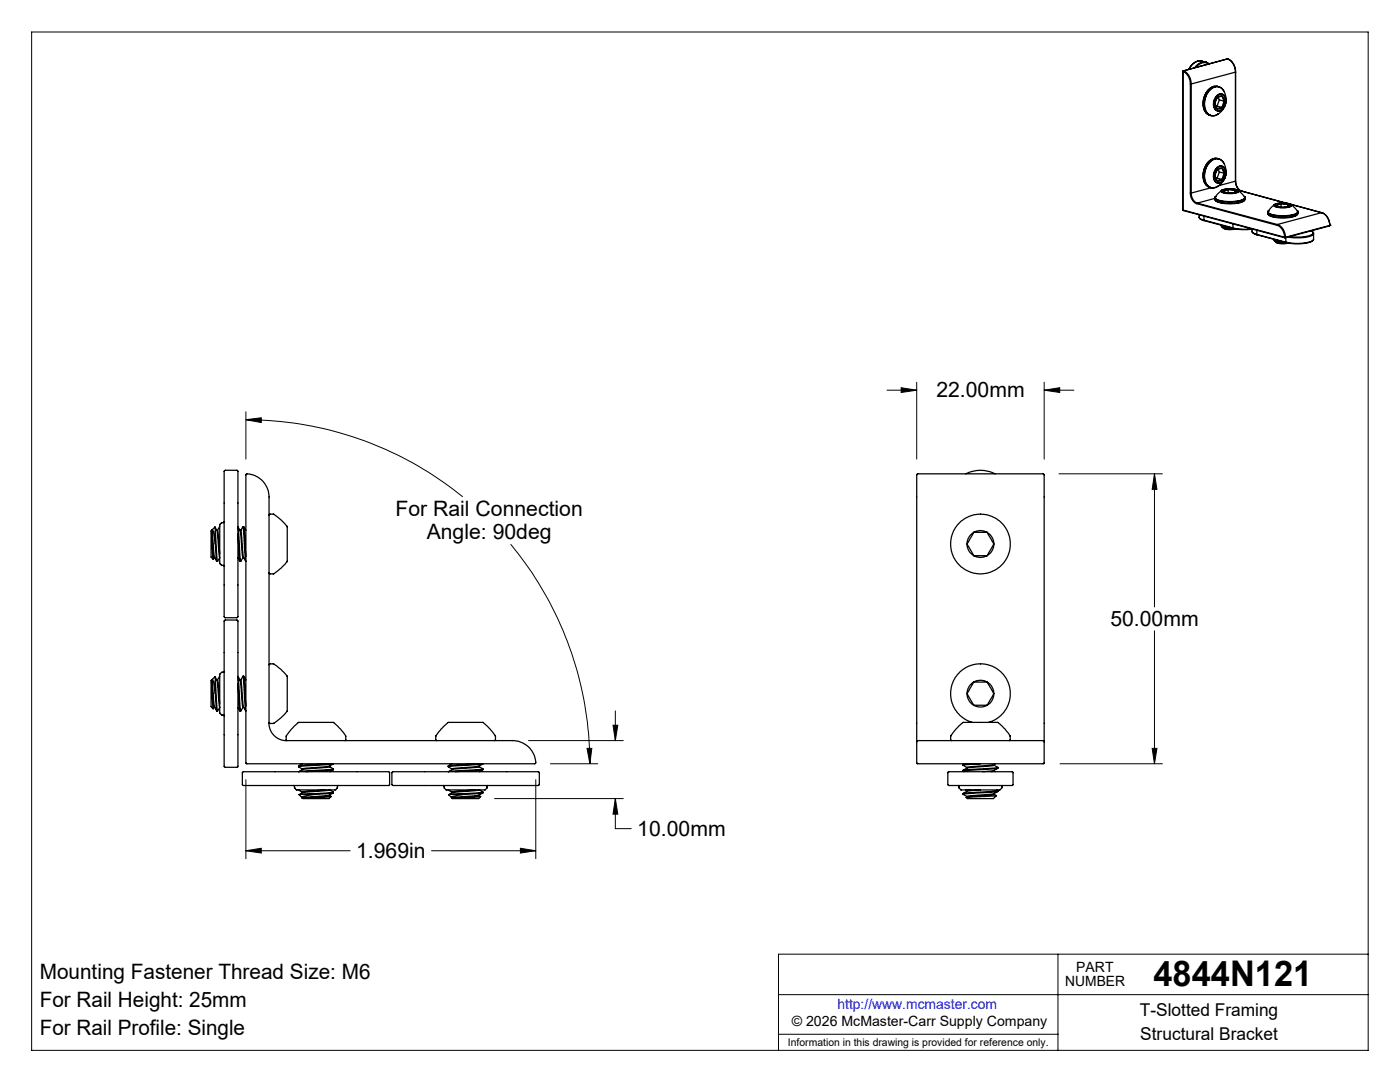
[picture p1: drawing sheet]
<svg xmlns="http://www.w3.org/2000/svg" width="279mm" height="216mm" viewBox="0 0 279 216" stroke-linecap="round" stroke-linejoin="round" font-family="sans-serif">
<g fill="none" stroke="#000" stroke-width=".2">
<path d="M6.3 6.4h266.7v203.2h-266.7zM177 77.9h6M179.8 77.4l3.2 .5-3.2 .4zM183 76.3v15.3M208.4 77.9l3.1-.5v.9zM208.4 76.3v15.3M208.4 77.9h5.9M49.1 83.7l3-.3v.9zM49.1 83.7a68.8 68.8 0 0 1 43.3 15.4M49.1 82.2v9.4M211.3 94.5h20.7M230.4 94.5l.5 3.1h-1z"/>
<path d="M230.4 94.5v26.6M101.9 108.6a69 69 0 0 1 15.8 43.8M230.4 125.9v26.5M49.1 155.6v15.7M98.7 159.3h25.7M105.5 147.8h18.9M106.9 155.6v15.7M109.9 152.4h9.4M117.2 149.3h.9l-.4 3.1zM122.3 144.7h1l-.5 3.1zM122.8 159.3l.5 3.2h-1zM122.8 159.3v6h3.2"/>
<path d="M122.8 141.9v5.9M211.6 152.4h20.4M229.9 149.3h1l-.5 3.1zM49.1 169.8l3-.5v.9zM49.1 169.8h20.8M86.1 169.8h20.8M103.9 169.3l3 .5-3 .4zM155.4 198.5h117.6M211.1 190.4v19.2M273 190.4h-117.6v19.2M155.4 206.4h55.7"/>
</g>
<g fill="none" stroke="#000" stroke-width=".25">
<path d="M236 14.3h.1M236 14.3v27.6M236.1 14.3l.5 .3 .6 .7 .4 1.5M236.1 14.3v27.6M236.1 14.1l-.1 .2M236.1 14.1h.1M236.2 14.1l-.1 .2M236.2 14.1l.4 .3 .7 .8 .3 .5 .1 1.1M237.6 16.8h.1M237.6 16.8v21.7M237.7 16.8v21.7M239.9 12.2h-.8l-.7 .3-.7 .6-.5 .7"/>
<path d="M239.9 12.2l.8 .2M239.9 12.2l-.6-.1-.8 .3-.7 .7-.5 .7M241.2 12.8l-.6-.3-.7 .1-.6 .2-.6 .6M241.3 12.7l-.6-.3h-.9l-.7 .4-.7 .7M242.6 19.3l.5-.5 .5-.1 .5 .1 .4 .5 .2 .5-.2 1.2-.4 .7-.5 .4-.5 .1-.5-.2-.3-.6-.1-1zM242.7 19.3l.5-.4 .7-.1 .5 .4 .2 .4-.1 1.4-.5 .8-.5 .3-.8-.1-.4-.8v-1.1zM243 17.3h-1l-.8 .5-.5 .7-.5 1.1-.1 .6 .1 1.5 .5 .8 .7 .5M243 19.5l-.4 .6-.1 .6M243 19.5l-.5 1.2M243 17.3h-.9l-.8 .5-.6 .7-.4 1-.2 .7 .2 1.6 .4 .8 .7 .4M243 17.3h.1M243 17.3h.2"/>
<path d="M243.1 19.4l.2 .5M243.2 17.3l.7 .4 .4 .5M243.2 17.3l-.9 .1-1 .7-.7 1.2-.3 1 .2 1.5 .6 1 .7 .3h.7l.5-.3M243.3 19.9l-.4 1.3M243.3 19.9l1.1 .3M243.9 19.2l.4 .5 .1 .5M243.9 19.2h-.5l-.4 .3M243.9 19.2l-.9 .3M243.9 19.2l.5 1M244.3 18.2v.1M244.3 18.2l-.3-.4-.5-.4-.4-.1-.8 .1-.5 .3-.6 .5-.7 1.5-.1 1.6 .2 .7 .4 .6 .9 .5h.6l.5-.3M244.3 18.3l.4 1v1.3l-.5 1.1-1.2 1.1"/>
<path d="M245 11.7h.1M245 11.7l.5 .3 .6 .7 .3 .7 .2 1M245 11.7l-8.9 2.4M245 11.7l.7 .5 .6 .7 .3 1.5M246.6 14.4h.1M246.6 14.4l-8.9 2.4M246.6 14.4v21.8M237.6 38.5l.2 1.2 .6 .8 .5 .1M237.6 38.5h.1M237.7 38.5l.1 .8 .3 .5 .8 .7M241.4 37.4h.3M241.4 23l.3 .1"/>
<path d="M241.7 37.5l-4 1M242.5 39.8l.1 .3 .5 .3 2 .3 2.4-.2 .8-.4 .1-.3M242.5 39.5l.5 .4 1.9 .4 2.5-.2 .8-.3 .2-.3M242.5 39.8l.5 .5 1.8 .3 2.6-.2 .7-.3 .3-.3M242.5 39.5v.3M242.5 39.6l-3.6 .9M242.5 35.1l.1 .5 .4 .5M242.5 35.1l.5 1M242.5 20.7l.1 .5 .4 .5M242.5 20.7l.5 1M242.5 39.3v.2M242.5 39.3h.1"/>
<path d="M242.5 39.3l.1 .3 .3 .2 2 .4 2.5-.2 .9-.3 .1-.4M242.7 33.7l.5-.4 .5-.1 .7 .3 .2 .5v.9l-.2 .7-.6 .7-.4 .2-.6-.1-.5-.6v-1.1zM242.9 35.6h-.2M242.9 35.6l1 .2M242.9 21.2h-.2M242.9 21.2l1 .2M242.9 33.4l.6-.3h.4l.5 .4 .3 .6v.8l-.3 .7-.7 .8-.5 .2-.6-.2-.2-.3-.3-.9 .3-1.1zM243 31.6h-.7l-1 .5-.6 .7-.5 1.2-.1 1.5 .2 .7 .4 .7 .7 .5M243 33.8l-.4 .7-.1 .6M243 33.8l-.5 1.3M243 31.6h-.8l-.8 .5-.7 .9-.4 .9-.2 .7 .2 1.6 .4 .7 .7 .5M243 31.6h.1"/>
<path d="M243 31.6l.2 .1M243.1 33.8l.2 .5M243.3 34.3l-.4 1.3M243.3 34.3l1.1 .3M243.8 38l-1.3 1.3M243.8 38l1.3-.3h1.4l.6 .3M243.8 38h.1M243.8 38l.7-.3h1.3l.9 .1 .4 .2 .1 .2-.8 .3-1.4 .1-.9-.2-.3-.2zM243.8 38a.35 .35 0 0 0 .1 .4 .35 .35 0 0 0 .3 .1l1.8 .1 1-.2a.2 .2 0 0 0 .2-.2 .2 .2 0 0 0-.1-.2M243.9 33.6l.3 .3 .2 .7M243.9 33.6l-.5-.1-.4 .3M243.9 35.8l-.6 .4-.3-.1"/>
<path d="M243.9 33.6l-.9 .2M243.9 35.8l-.9 .3M243.9 33.6l.5 1M243.9 21.4l-.5 .4-.4-.1M243.9 21.4l-.9 .3M244.2 38v.3l.8 .2h.9l.8-.3M244.2 38l.2 .3M244.3 32.6l.4 1.3-.1 1.3-.4 .9-1.2 1.1M244.3 32.6l-.8-.8-.5-.2-.7 .2-1.2 .9-.6 1.3-.2 1.6 .2 .6 .4 .8 .4 .3 .6 .2 1.1-.3M244.3 32.6l-.5-.6-.3-.2h-1.1l-1.1 .8-.8 1.5-.1 1.6 .2 .7 .3 .5 .5 .4 .6 .2 1-.3M244.4 34.6l-.2 .7-.3 .5M244.4 34.6l-.5 1.2"/>
<path d="M244.4 20.2l-.2 .8-.3 .4M244.4 20.2l-.5 1.2M245.1 37.8l1.3 .1M245.1 37.8l-.9 .2M245.1 37.8l-.5 .2h-.4M245.1 37.8l.7 .2 .6-.1M245.1 37.8v.7M246.4 37.9l.4 .2-.1 .1M246.4 37.9l.3 .3M246.4 37.9v.5M246.6 36.2l.3 1.2 .6 .6 .3 .1M246.6 36.2l.2 1.1 .5 .6 .5 .2"/>
<path d="M246.6 36.2l-3.4 .8M246.7 38.2l-.1 .1M247.1 38l1.3 1.3M247.1 38h.1M247.8 38.1l9 2.5M247.8 38.1l-.4 .1M248.4 39.3v.2M248.4 39.3h.1M248.4 39.5v.3M236 41.9l.1 .1M236 41.9h.1M236.1 41.9v.1"/>
<path d="M236.1 41.9l20.3 5.4M236.1 42l20.3 5.4M238.9 40.6l15.9 4.3M238.9 40.5v.1M238.9 40.5l16 4.3M239.3 43.3l.3 .4 .7 .3M239.3 43.3l.3 .4 .7 .2M239.3 42.9v.4M240.3 43.9v.1M240.3 43.9l5.8 1.6M240.3 43.1v.8M240.3 44l5.8 1.6"/>
<path d="M243.7 45l.6 .3 1.1 .1M243.7 45l.5 .4M243.8 44.9l-.1 .1M243.8 45.2l.4 .2M243.9 45.3l.7 .2h1.3M244.1 45.5l.4 .2 .7 .1 1.3-.1M244.2 45.4h1.4M246 45.5l-1.4 .1-.5-.2v.1l.6 .2 1.6-.1M246.1 45.5l1.9 .3 1.8-.2M246.1 45.5v.1M246.1 44.7v.8M246.1 45.6l1.6 .2 2.2-.1v.4"/>
<path d="M249.9 46.1l.1 .4 .9 .3M249.9 46.1l.1 .3 .8 .4M250.8 46.8h.1M250.8 46.8l5.8 1.5M250.8 45.9v.9M250.9 46.8l5.7 1.6M253 42.6l.2 .3 .4 .3 1.9 .3 2.5-.2 .7-.3 .3-.4M253 42.3l.5 .5 1.9 .3 2.4-.1 .8-.3 .4-.4M253 42.6l.2 .3 .4 .2 1.6 .3 2.7-.1 .9-.4 .2-.3M253 42.3v.3M253.1 42.1l-.1 .2M253.1 42.1h.1"/>
<path d="M253.1 42.1v.3l.5 .3 1.7 .3 2.5-.1 1-.4 .2-.2-.1-.2M254.3 47.9l.5 .3h1.1M254.3 47.9l.5 .3M254.4 40.8l-1.3 1.3M254.4 40.8l1.3-.3h1.1l.9 .3M254.4 40.8h.1M254.4 40.9l.5-.3 .9-.1 1.6 .2a.29 .29 0 0 1 .3 .4 .29 .29 0 0 1-.4 .2l-.8 .1h-1.3l-.7-.2-.2-.2zM254.4 48l.4 .2M254.4 47.8l-.1 .1M254.4 40.8a.33 .33 0 0 0 0 .4 .33 .33 0 0 0 .3 .1l1.9 .2 .9-.2a.26 .26 0 0 0 .3-.2 .26 .26 0 0 0-.1-.3M254.5 48.1l.2 .2M254.7 48.2h.1"/>
<path d="M254.7 48.2l.1 .2 .7 .1 1.3-.1M254.7 48.2l.7 .3 1.2-.1M254.7 48.3l1 .3 1.4-.1M254.7 40.9l.1 .2 .7 .2h1l.8-.2M254.7 48.3l.7 .1 1-.1M254.7 40.9l.2 .3M254.8 48.2l1.4 .1M254.8 44.9l.4 .2 .6 .5 .4 .8 .2 .9M254.9 44.8l.6 .3 .5 .5 .4 1 .1 .7M254.9 44.8l-.1 .1M255.7 40.6l1.3 .1M255.7 40.6l-1 .3"/>
<path d="M255.7 40.6l-.5 .3h-.5M255.7 40.6l.7 .2 .6-.1M255.7 40.6v.7M256.4 47.3h.1M256.4 47.3v.1M256.4 47.4h.1M256.5 47.3v.1M256.6 48.3v.1M256.6 47.4v.9M257 40.7l.3 .2v.2M257 40.7l.3 .4M257 40.7v.5"/>
<path d="M257.3 41.1l-.2 .1M257.6 40.7l6.2 1.7M257.6 40.8l6.1 1.6M257.7 40.8l1.2 1.3M257.7 40.8h.1M258.9 42.1l.1 .2M258.9 42.1h.1M259 42.3v.3M262.1 46.6v-.2l-.4-.3 .2 .1a.47 .47 0 0 1 0 .6 .47 .47 0 0 1-.5 .2l-1.6 .3-2.4-.1M262.1 47.7l-.2 .4-1.3 .4-2.4 .1-1.6-.2M262.1 46.6v.2l-.4 .3-1.2 .3h-2.4l-1.1-.1M262.1 47.7l-.4 .5-1.4 .3-1.9 .1-1.8-.3"/>
<path d="M262.1 46.6v1.1M263.7 42.4l.7 .4 .4 .4 .3 .7 .3 1.1M263.7 42.4h.1M263.7 42.4l-8.8 2.4M263.8 42.4l.6 .4 .5 .6 .4 .8 .1 .7M265.3 45.1l-8.8 2.3M265.4 45l-.1 .1M265.4 45l-8.9 2.3M265.4 44.9l-.1 .2M265.4 44.9h.1M265.4 44.9v.1M44.8 93.9l2.5-.1 .2 .2v29.1l-.2 .2h-2.4l-.2-.2z"/>
<path d="M49.1 94.6h.4a4.6 4.6 0 0 1 4.2 4.6v45.2a3.4 3.4 0 0 0 3.4 3.4h45.2a4.5 4.5 0 0 1 4.6 4.6h-57.7l-.1-.1zM192.7 94.5l.9-.3a6.5 6.5 0 0 1 5 .3M42.2 105.8l-.1 .1v5.3l.4 .3M42.2 105.8v.6M42.2 106.4l.3 5.2 .2-.3M42.2 106.4l.5 4.9M42.2 105.8h.1M42.3 105.8h.2l.2 .7 .3 2M42.3 105.8l.5 5.5M42.7 111.3h.1M42.8 111.3l.5 .7M42.9 105.2l.4 .6h.1"/>
<path d="M42.9 105.2l.1 .9M42.9 105.2l-.6 .6M43 106.1v2.4M43 106.1l.4 5.9M43 108.5l.2 3.2 .1 .3h.1M43.3 105.9l.6 5.4M43.4 105.8l.5 4.7M43.9 111.3l-.5 .7M43.9 105.1l-.5 .7M44.7 104.1l-.1 .2h-.4l-.3 .4v7.7l.3 .4h.4l.1 .2M47.5 111.3l.4 .7M47.5 106.5l.3 4.8 .1 .7h.1"/>
<path d="M47.9 105.9l.6 5.4M48 105.8h-.1l-.4-.7 .5 6.9M48 105.8l.6 5.5M48.5 105.1l-.5 .7M48.5 105.1h.1l.1 .3 .4 5.6M48.5 105.1l.6 6.9M48.5 111.3h.1M48.5 111.3l-.5 .7M48.6 111.3l.4 .7M48.6 105.1l.5 .7M53.7 102.8l.2-.2h.7a8.2 8.2 0 0 1 2.7 2.6v6.7a8.4 8.4 0 0 1-2.8 2.6h-.6l-.2-.2M193 108.5a2.58 2.58 0 0 0 1.3 2.4"/>
<path d="M193 108.5l1.3 2.4M194.3 106.2l-.1 .1a2.67 2.67 0 0 0-1.2 2.2M194.3 106.2l-1.3 2.3M194.3 106.2h2.7M194.3 106.2h.1a2.64 2.64 0 0 1 2.6 0M194.3 110.9h.1a2.64 2.64 0 0 0 2.6 0M194.3 110.9h2.7M197 106.2l1.3 2.3M197 106.2l.1 .1a2.67 2.67 0 0 1 1.2 2.2M198.3 108.5a2.58 2.58 0 0 1-1.3 2.4M198.3 108.5l-1.3 2.4M42.2 135.7l-.1 .1v5.2l.4 .4"/>
<path d="M42.2 135.7v.5M42.2 136.2l.3 5.2 .2-.3M42.2 136.2l.5 4.9M42.2 135.7h.1M42.3 135.7l.5 5.3 .5 .9M42.3 135.7l.1-.1 .2 .3 .4 2.5M42.9 135l.5 1.1 .5 5-.5 .8-.4-5.9M42.9 135l.1 1M42.9 135l-.6 .6M43 136v2.4M43 138.4l.2 3.1 .1 .4h.1M43.3 135.7h.1"/>
<path d="M43.4 135.7l.5 4.6M43.9 134.9l-.5 .8M44.7 133.9v.2l-.5 .1-.3 .3v7.8l.3 .4h.5v.2M44.8 123.8l2.5-.1 .2 .2v29.1l-.2 .1h-2.4l-.2-.2zM47.5 135l.5 .9 .5 5.2-.5 .8zM47.5 136.4l.3 4.8 .1 .7h.1M47.9 135.7h.1M48 135.7l.5 5 .5 1.2M48.5 135l-.5 .7M48.5 134.9h.1l.1 .4 .4 5.6M48.5 135l.6 6.9M48.6 134.9l.5 .8"/>
<path d="M53.7 132.7l.1-.2h.8a7.1 7.1 0 0 1 2.7 2.6v6.6a7.4 7.4 0 0 1-2.7 2.7h-.8l-.1-.3M193 138.4l1.3 2.3M193 138.4v.2a2.67 2.67 0 0 0 1.3 2.1M194.3 136.1a2.63 2.63 0 0 0-1.3 2.3M194.3 136.1l-1.3 2.3M194.3 136.1h2.7M194.3 136.1a2.65 2.65 0 0 1 2.7 0M197 136.1a2.63 2.63 0 0 1 1.3 2.3M197 136.1l1.3 2.3M198.3 138.4v.2a2.67 2.67 0 0 1-1.3 2.1M198.3 138.4l-1.3 2.3M42.7 141.1h.1"/>
<path d="M47.5 141.2l.4 .7M48.4 154h29.2l.2 .1v2.5l-.2 .1h-29.1l-.1-.1zM48.5 141.1h.1M57.3 147.8l-.2-.2v-.7l.8-1a4.7 4.7 0 0 1 1.9-1.8h6.6a7.4 7.4 0 0 1 2.6 2.7v.8l-.2 .2M58.6 156.7l.2 .1v.5l.4 .3h7.7l.4-.3v-.5l.2-.1M59.6 157.6l.7 .5M59.6 153l6.9-.6-.9 .5-5.2 .5zM59.7 158.6l.6 .6M60.3 152.4l-.7 .4M60.3 159.2h.6M60.3 153.4v.2M60.3 158v.2"/>
<path d="M60.3 159.2h.1M60.6 158.5l-.9 .1M60.6 158.5h2.5M63.1 158.5l-2.6 .4-.2 .2v.1M65 157.6l-4.7 .4M65.5 152.4l-5.6 .4h-.3v.2M65.8 153l-5.3 .5-.9 .5 6.9-.6M65.8 153l.7 .4M65.8 158.8l.3 .2-5.2 .2M65.8 158.8l-4.9 .4M65.8 152.9v.1M65.8 158.6v.2"/>
<path d="M66.1 159l-.4 .3h-5.2l-.2-.1M66.5 158l-.7-.4-5.2 .5-.9 .5M66.5 153.6l-.6 .4M66.5 158.2l-.9 .5-5.3 .5M66.5 158l-5.9 .5M66.5 153.4v.2l-.3 .1-5.2 .3M66.5 158.2l-3.4 .3M66.5 158v.2M78.3 154.1l29.2-.1 .1 .2v2.3l-.1 .2h-29.1l-.2-.2zM87.2 147.8l-.2-.2v-.7a8.2 8.2 0 0 1 2.6-2.8h6.6a8.4 8.4 0 0 1 2.7 2.8v.7l-.3 .2M88.5 156.7l.2 .2v.3l.3 .4h7.8l.4-.4v-.3l.2-.2M89.5 157.6l.7 .5"/>
<path d="M89.5 153l.7 .4M89.5 158.6l.6 .6M90.2 152.4l-.7 .4M90.2 158.2l-.7 .4M90.2 159.2h.5M90.2 153.4v.2M90.2 158v.2M90.2 159.2h.1M90.5 158.5l-1 .1M90.5 158.5h2.4M92.9 158.5l-2.1 .3a.59 .59 0 0 0-.7 .4h.1M94.9 157.6l-4.7 .4"/>
<path d="M95.4 152.4l-5.6 .4h-.3v.2M95.6 153l.8 .4M95.6 152.9l.8-.5-6.9 .6M95.6 158.8l.3 .2-5.2 .2M95.6 158.8l-4.9 .4M95.6 157.6l-5.4 .6M95.6 153l-5.4 .6M95.6 158.6l-5.4 .6M95.6 152.9l-5.4 .5M95.6 152.9v.1M95.6 158.6v.2M95.7 157.6l.7 .4"/>
<path d="M95.9 159l-.4 .3h-5.2l-.1-.1M96.4 153.4l-6.9 .6 .7-.4M96.4 153.6l-.7 .4M96.4 158.2l-.8 .4M96.4 158l-5.9 .5M96.4 153.4v.2l-.3 .1-5.2 .3M96.4 158.2l-3.5 .3M96.4 158v.2M183 148v-53.3l.1-.2h25.1l.2 .2v53.3M183 148v4.3l.1 .1h25.2l.1-.1v-4.3M183 148l.1-.2h25.1l.2 .2M189.2 154h12.8l.2 .1v2.5l-.2 .1h-12.7l-.1-.1z"/>
<path d="M189.9 147.8l-.2-.2v-.7l.8-1a4.7 4.7 0 0 1 1.9-1.8h6.6a7.4 7.4 0 0 1 2.6 2.7v.8l-.2 .2M191.2 156.7l.2 .1v.5l.4 .3h7.7l.4-.3 .1-.5 .1-.1M192.2 158.5l.7 .4M192.2 153.9l.2 .1M192.4 152.4l-.2 .1M192.7 157.6l.2 .2M192.9 153.1v.2M192.9 157.8v.1M192.9 158.9v.2M193.2 152.4l-.9 .1-.1 .2M193.7 157.6l-.8 .2M194.1 144.1h-.2a5.9 5.9 0 0 1-2.9-9.2 5.9 5.9 0 0 1 9.6 .2 5.9 5.9 0 0 1-3.3 9"/>
<path d="M194.3 140.7h2.7M194.3 140.7a2.65 2.65 0 0 0 2.7 0M195.7 157.6l-2.6 .2-.9 .5M195.7 152.4l-3.5 .3 .7 .4M198.4 152.6v.1l-.4 .1-4.7 .4-1.1 .5M198.4 152.7l.7 .4M198.4 158.5l.5 .3M198.4 158.4v.1l-.4 .1-4.4 .3-.8 .2M198.4 153.8l-.5 .2M198.4 153.8l.2 .2M198.4 153.7v.1M198.6 152.4l-.6 .3-5.1 .4"/>
<path d="M198.9 158.8l-6.1 .3M198.9 158.8l-.6 .5h-5.2l-.3-.2M198.9 157.6l.2 .2M199.1 153.3l-.9 .5-2.1 .2M199.1 157.9l-1.1 .6-5.1 .4M199.1 153.1l-.8 .2-5.9 .3-.2 .1v.2M199.1 157.8l-6.6 .5h-.3v.2M199.1 153.3l-6.9 .6M199.1 157.8v.1l-.3 .1-6.6 .5M199.1 153.1v.2"/>
<circle cx="195.7" cy="108.5" r="6"/>
</g>
<path d="M122.3 144.7h1l-.5 3.1zM122.8 159.3l.5 3.2h-1zM49.1 169.8l3-.5v.9zM103.9 169.3l3 .5-3 .4zM117.2 149.3h.9l-.4 3.1zM49.1 83.7l3-.3v.9zM230.4 94.5l.5 3.1h-1zM229.9 149.3h1l-.5 3.1zM179.8 77.4l3.2 .5-3.2 .4zM208.4 77.9l3.1-.5v.9z" fill="#000"/>
<text font-size="7.1" x="230.2" y="196.8">4844N121</text>
<g font-size="4.2">
<text x="186.9" y="79.2">22.00mm</text>
<text x="78.9" y="102.9">For Rail Connection</text>
<text x="85.2" y="107.6">Angle: 90deg</text>
<text x="221.6" y="124.9">50.00mm</text>
<text x="127.2" y="166.8">10.00mm</text>
<text x="71.1" y="171.1">1.969in</text>
<text x="7.9" y="195.4">Mounting Fastener Thread Size: M6</text>
<text x="7.9" y="200.9">For Rail Height: 25mm</text>
<text x="7.9" y="206.5">For Rail Profile: Single</text>
</g>
<g font-size="3.5">
<text x="227.5" y="202.8">T-Slotted Framing</text>
<text x="227.6" y="207.5">Structural Bracket</text>
</g>
<g font-size="2.8">
<text x="212.6" y="196.8">NUMBER</text>
<text x="214.8" y="194">PART</text>
<text x="158" y="204.8">© 2026 McMaster-Carr Supply Company</text>
</g>
<text font-size="2.8" fill="#00f" x="167.1" y="201.4">http://www.mcmaster.com</text>
<text font-size="2.1" x="157.3" y="208.6">Information in this drawing is provided for reference only.</text>
</svg>
